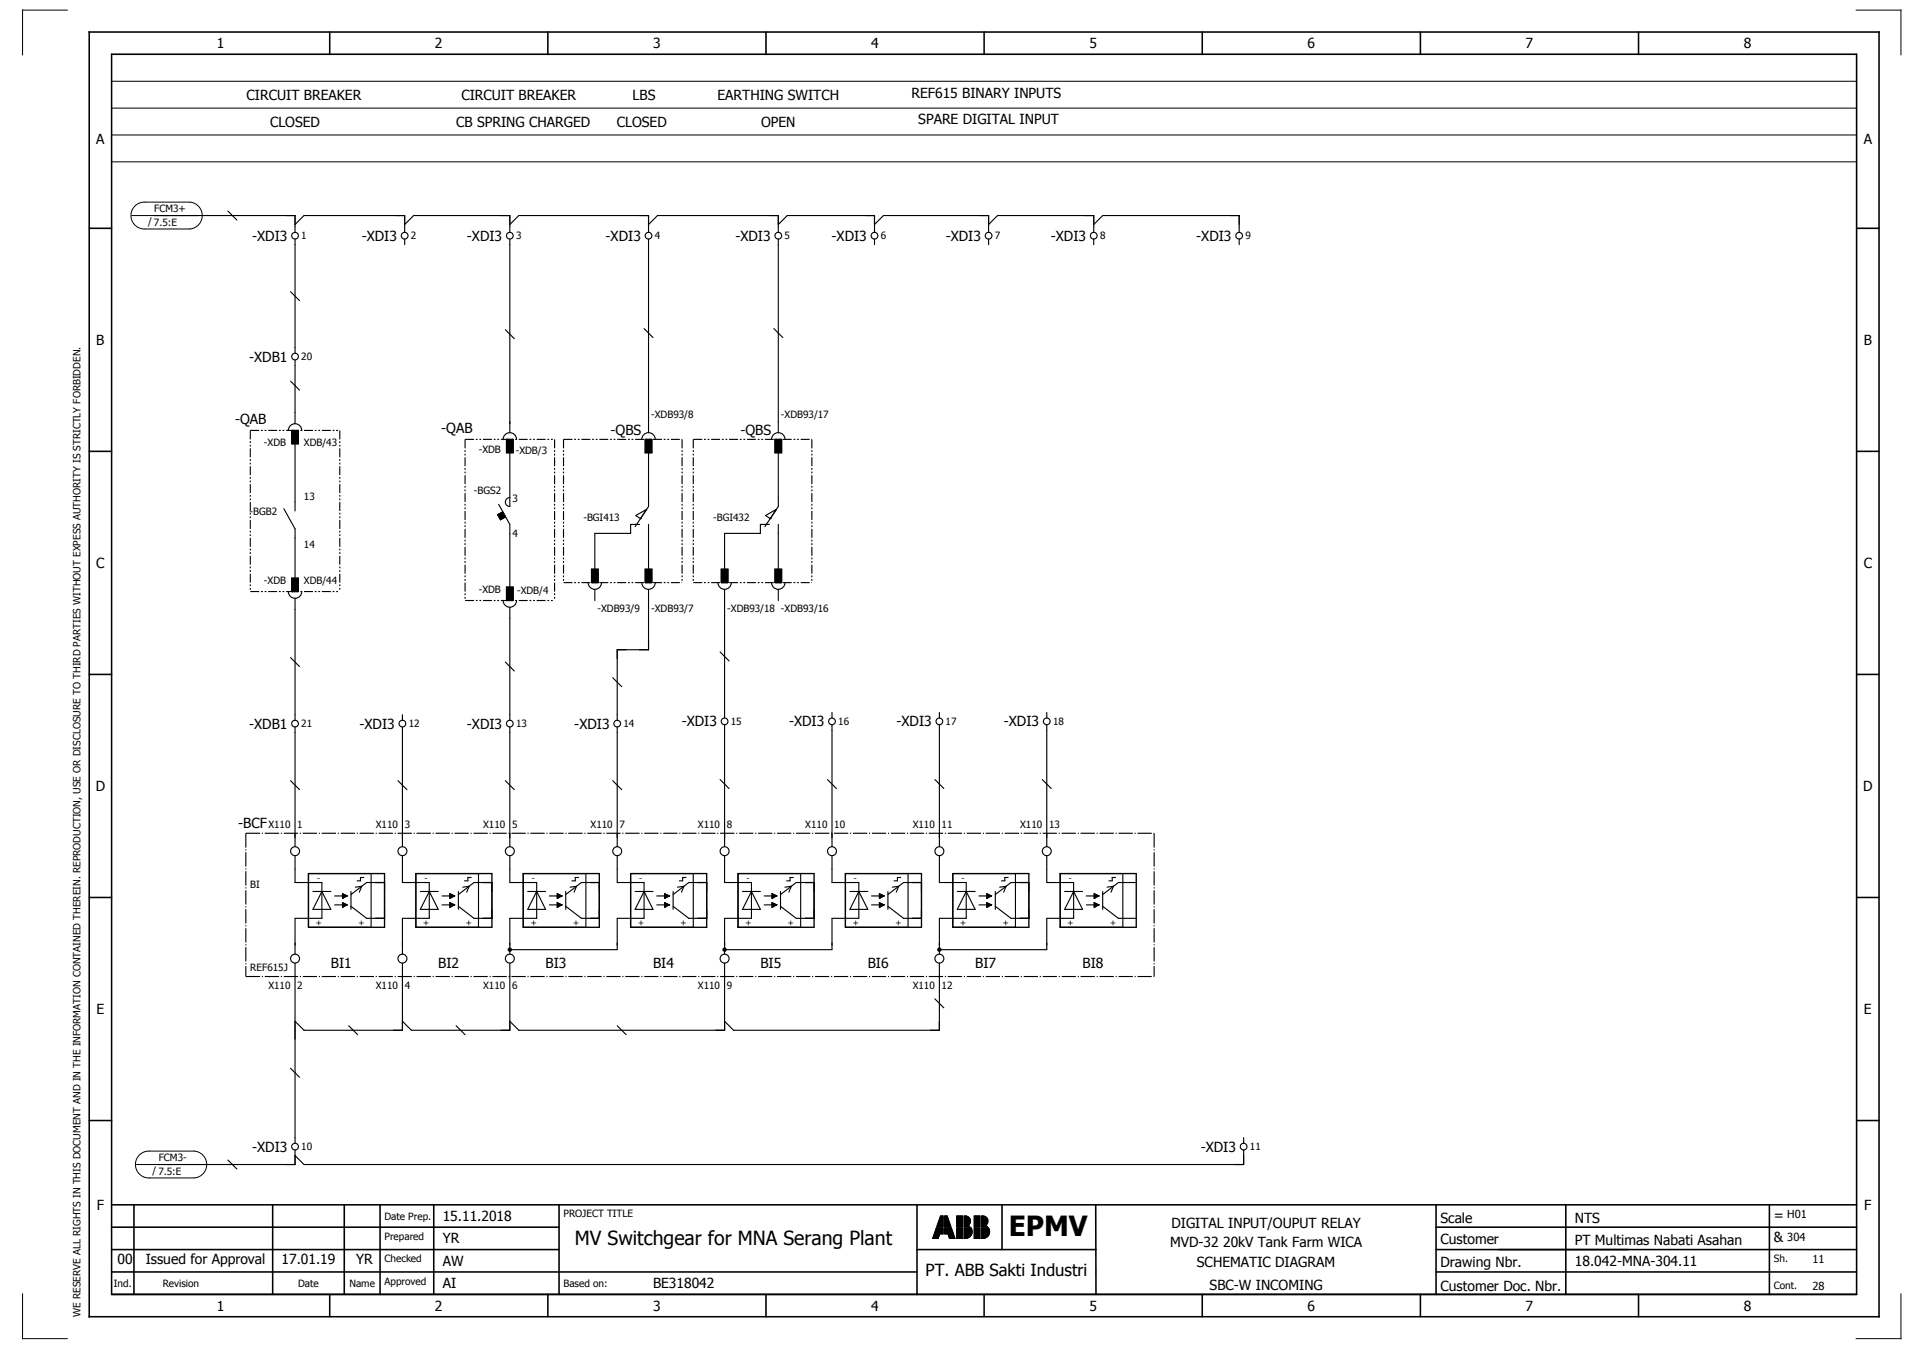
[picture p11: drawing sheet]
<svg xmlns="http://www.w3.org/2000/svg" width="427mm" height="301mm" viewBox="0 0 427 301" stroke-linecap="round" stroke-linejoin="round" font-family="sans-serif">
<g fill="none" stroke="#000" stroke-width=".35">
<path d="M19.9 7.2h400v287h-400zM24.9 12.1h390v277.1h-390zM73.7 7.2v5M122.4 7.2v5M171.2 7.2v5M219.9 7.2v5M268.7 7.2v5M317.4 7.2v5M366.2 7.2v5M19.9 51h5M414.9 51h5M19.9 100.8h5"/>
<path d="M414.9 100.8h5M19.9 150.7h5M414.9 150.7h5M19.9 200.5h5M414.9 200.5h5M19.9 250.3h5M414.9 250.3h5M24.9 279.2h100M24.9 269.2h390M24.9 274.2h100M29.9 269.2v20M60.9 269.2v20"/>
<path d="M76.9 269.2v20M84.9 269.2v20M96.9 269.2v20M124.9 269.2v20M204.9 279.2h40M204.9 269.2v20M223.9 269.2v10M244.9 269.2v20M320.9 279.2h94M320.9 269.2v20M320.9 274.2h94M349.9 269.2v20"/>
<path d="M395.4 269.2v20M24.9 289.2h390M24.9 284.2h180M73.7 289.2v5M122.4 289.2v5M171.2 289.2v5M219.9 289.2v5M268.7 289.2v5M317.4 289.2v5M320.9 284.2h94M366.2 289.2v5"/>
</g>
<g fill="none" stroke="#000" stroke-width=".22">
<path d="M15 2.3h-10v10M24.9 18.2h390M24.9 12.2h390M414.8 2.3h10v10M24.9 24.2h390M24.9 30.2h390M24.9 36.2h390M29.4 48.2h15M30 46.1a3 3 0 0 1 2.4-.9h10a3 3 0 0 1 2.8 3 3 3 0 0 1-2.8 3h-10a3 3 0 0 1-2.8-1.7 3 3 0 0 1 .4-3.4zM31 258.1a3 3 0 0 1 2.4-.9h10a3 3 0 0 1 2.8 3 3 3 0 0 1-2.8 3h-10a3 3 0 0 1-2.8-1.7 3 3 0 0 1 .4-3.4zM30.4 260.2h15M208.5 276.5v.2"/>
<path d="M208.6 276.3v.4M208.6 276.1v.6M208.7 275.9v.8M208.8 275.6v1.1M208.9 275.4v1.3M209 275.2v1.5M209 275v1.7M209.1 274.7v2M209.2 274.5v2.2M209.3 274.3l-.9 2.4h1.3l.3-1M209.3 274.3h1.5v1.4h-.8M209.3 274.3v2.4"/>
<path d="M209.4 273.8v.2M209.4 274.3v2.4M209.5 273.6v.4M209.5 274.3v2.4M209.6 273.4v.6M209.6 274.3v2.4M209.7 273.2v.8M209.7 274.3v2.4M209.7 273v1M209.7 274.3v2.2M209.8 272.7v1.3M209.8 274.3v2"/>
<path d="M209.9 272.5v1.5M209.9 274.3v1.8M210 272.3v1.7M210 274.3v1.6M210 272.1v1.9M210 274.3v1.4M210.1 271.8v2.2M210.1 274.3v1.4M210.2 271.7h.6v2.3h-1.4zM210.2 271.7v2.3M210.2 274.3v1.4M210.3 271.7v2.3"/>
<path d="M210.3 274.3v1.4M210.4 271.7v2.3M210.4 274.3v1.4M210.5 271.7v2.3M210.5 274.3v1.4M210.6 271.7v2.3M210.6 274.3v1.4M210.7 271.7v2.3M210.7 274.3v1.4M210.8 271.7v2.3M210.8 274.3v1.4M211.1 271.7h.6l.8 2.3h-1.4z"/>
<path d="M211.1 271.7v2.3M211.1 274.3v1.4M211.2 271.7v2.3M211.2 274.3v1.4M211.3 271.7v2.3M211.3 274.3v1.4M211.4 271.7v2.3M211.4 274.3v1.4M211.5 271.7v2.3M211.5 274.3v1.4M211.6 271.7v2.3M211.6 274.3v1.4"/>
<path d="M211.7 271.7v2.3M211.7 274.3v1.4M211.8 271.9v2.1M211.8 274.3v1.4M211.8 275.7h-.7v-1.4h1.5l.8 2.4M211.8 275.7l.4 1h1.2M211.8 272.1v1.9M211.9 272.3v1.7M211.9 274.3v1.6M212 272.5v1.5M212 274.3v1.8M212.1 272.8v1.2"/>
<path d="M212.1 274.3v2M212.2 273v1M212.2 274.3v2.3M212.2 273.2v.8M212.2 274.3v2.4M212.3 273.4v.6M212.3 274.3v2.4M212.4 273.7v.3M212.4 274.3v2.4M212.5 273.9v.1M212.5 274.3v2.4M212.6 274.3v2.4"/>
<path d="M212.7 274.6v2.1M212.8 274.8v1.9M212.9 275v1.7M212.9 275.2v1.5M213 275.5v1.2M213.1 275.7v1M213.2 275.9v.8M213.3 276.1v.6M213.3 276.3v.4M213.4 276.6v.1M213.8 271.7h1.3v2.3h-1.3zM213.8 274.3h1.3v2.4h-1.3z"/>
<path d="M213.9 271.7v2.3M213.9 274.3v2.4M214 271.7v2.3M214 274.3v2.4M214.1 271.7v2.3M214.1 274.3v2.4M214.2 271.7v2.3M214.2 274.3v2.4M214.3 271.7v2.3M214.3 274.3v2.4M214.4 271.7v2.3M214.4 274.3v2.4"/>
<path d="M214.5 271.7v2.3M214.5 274.3v2.4M214.6 271.7v2.3M214.6 274.3v2.4M214.7 271.7v2.3M214.7 274.3v2.4M214.8 271.7v2.3M214.8 274.3v2.4M214.9 271.7v2.3M214.9 274.3v2.4M215 271.7v2.3M215 274.3v2.4"/>
<path d="M215.4 271.7a1.16 1.16 0 0 1 1.4 .6 1.16 1.16 0 0 1-.5 1.5l.5 .2h-1.4zM215.5 271.7v2.3M215.5 274.3v2.4M215.6 271.7v2.3M215.6 274.3v2.4M215.7 271.7v2.3M215.7 274.3v2.4M215.8 271.7v2.3M215.8 274.3v2.4M215.9 271.7v2.3M215.9 274.3v2.4M216 271.7v2.3"/>
<path d="M216 274.3v2.3M216.1 271.7v2.3M216.1 274.3v2.3M216.2 271.7v2.3M216.2 274.3v2.3M216.3 271.8v2.2M216.3 274.3v2.3M216.4 271.8v2.2M216.4 274.3v2.2M216.5 271.9v1.8M216.5 273.8v.2M216.5 274.3v2.2"/>
<path d="M216.5 271.9v1.7M216.5 273.9v.1M216.6 272v1.5M216.6 273.9v.1M216.6 274.3v2.1M216.7 272.1v1.4M216.7 274h.1M216.7 274.3v2.1M216.8 272.2v1.1M216.8 274.3v2M216.8 272.4v.8M216.8 274.3v1.9"/>
<path d="M216.9 274.3v1.8M217 274.3v1.7M217 274.3a1.5 1.5 0 0 1-1.2 2.4M217 274.3h-1.6v2.4h.4M217.1 274.4v1.5M217.2 274.5v1.3M217.2 274.8v.8M217.7 271.7h1.3v2.3h-1.3zM217.7 274.3h1.3v2.4h-1.3zM217.8 271.7v2.3M217.8 274.3v2.4M217.9 271.7v2.3"/>
<path d="M217.9 274.3v2.4M218 271.7v2.3M218 274.3v2.4M218.1 271.7v2.3M218.1 274.3v2.4M218.2 271.7v2.3M218.2 274.3v2.4M218.3 271.7v2.3M218.3 274.3v2.4M218.4 271.7v2.3M218.4 274.3v2.4M218.5 271.7v2.3"/>
<path d="M218.5 274.3v2.4M218.6 271.7v2.3M218.6 274.3v2.4M218.7 271.7v2.3M218.7 274.3v2.4M218.8 271.7v2.3M218.8 274.3v2.4M218.9 271.7v2.3M218.9 274.3v2.4M219 271.7v2.3M219 274.3v2.4M219.3 274.3h1.6a1.53 1.53 0 0 1 0 1.7 1.53 1.53 0 0 1-1.6 .7z"/>
<path d="M219.3 271.7a1.16 1.16 0 0 1 1.4 .6 1.16 1.16 0 0 1-.5 1.5l.5 .2h-1.4zM219.4 271.7v2.3M219.4 274.3v2.4M219.5 271.7v2.3M219.5 274.3v2.4M219.6 271.7v2.3M219.6 274.3v2.4M219.7 271.7v2.3M219.7 274.3v2.4M219.8 271.7v2.3M219.8 274.3v2.4M219.9 271.7v2.3"/>
<path d="M219.9 274.3v2.3M220 271.7v2.3M220 274.3v2.3M220.1 271.7v2.3M220.1 274.3v2.3M220.2 271.8v2.2M220.2 274.3v2.3M220.3 271.8v2.2M220.3 274.3v2.2M220.4 271.9v1.8M220.4 273.8v.2M220.4 274.3v2.2"/>
<path d="M220.4 271.9v1.7M220.4 273.9v.1M220.5 272v1.5M220.5 273.9v.1M220.5 274.3v2.1M220.6 272.1v1.3M220.6 274h.1M220.6 274.3v2.1M220.7 272.2v1.1M220.7 274.3v2M220.8 272.4v.8M220.8 274.3v1.9"/>
<path d="M220.8 274.3v1.8M220.9 274.3v1.7M221 274.4v1.5M221.1 274.6v1.2M221.1 274.8v.7M5 289.1v10h10M424.8 289.1v10h-10"/>
</g>
<g fill="none" stroke="#000" stroke-width=".25">
<path d="M34.4 48.2h31.5v3.7M50.9 47.2l2 2M65.9 53.4v25.5M65.9 50.2l2-2h22.5v3.7M90.4 50.2l2-2h21.5v3.7M90.4 53.4v1.3M113.9 50.2l2-2h29v3.7M113.9 53.4v43.3M144.9 50.2l2-2h27v3.7M144.9 53.4v43.3M173.9 50.2l2-2h19.5v3.7M173.9 53.4v43.3"/>
<path d="M195.4 50.2l2-2h23.5v3.7M195.4 53.4v1.3M220.9 50.2l2-2h21.5v3.7M220.9 53.4v1.3M244.4 50.2l2-2h30.5v3.7M244.4 53.4v1.3M276.9 53.4v1.3M64.9 65.2l2 2M112.9 73.7l2 2M143.9 73.4l2 2M172.9 73.4l2 2M64.4 96.2a1.5 1.5 0 0 1 1.5-1.5 1.5 1.5 0 0 1 1.5 1.5"/>
<path d="M64.9 85.2l2 2M65.2 96.2h1.5v3h-1.5zM65.9 80.4v14.3M65.9 99.2v15M112.4 98.2a1.5 1.5 0 0 1 1.5-1.5 1.5 1.5 0 0 1 1.5 1.5M113.2 98.2h1.5v3h-1.5zM143.4 98.2a1.5 1.5 0 0 1 1.5-1.5 1.5 1.5 0 0 1 1.5 1.5M144.2 98.2h1.5v3h-1.5zM172.4 98.2a1.5 1.5 0 0 1 1.5-1.5 1.5 1.5 0 0 1 1.5 1.5M173.2 98.2h1.5v3h-1.5zM63.4 113.7l2.5 4.5v11M111.2 115l1.1-.6 .7 1.1-1.2 .6z"/>
<path d="M111.4 112.7l2.5 4.5v14.5M113.9 101.2v12a1 1 0 0 1-1-1 1 1 0 0 1 1-1M142.9 117.2h-2v2h-8v10M143.1 115.9h.1M144.5 113.8l-2.4 1.4 1 .7M144.9 101.2v12l-3 4.5M144.9 117.2v10M171.9 117.2h-2v2h-8v10M172.1 115.9h.1M173.5 113.8l-2.4 1.4 1 .7M173.9 101.2v12l-3 4.5M173.9 117.2v10"/>
<path d="M64.4 132.2a1.5 1.5 0 0 0 1.5 1.5 1.5 1.5 0 0 0 1.5-1.5M65.2 129.2h1.5v3h-1.5zM65.9 133.7v27.2M112.4 134.2a1.5 1.5 0 0 0 1.5 1.5 1.5 1.5 0 0 0 1.5-1.5M113.2 131.2h1.5v3h-1.5zM113.9 135.7v25.2M131.4 130.2a1.5 1.5 0 0 0 1.5 1.5 1.5 1.5 0 0 0 1.5-1.5M132.2 127.2h1.5v3h-1.5zM132.9 131.7v2.5M143.4 130.2a1.5 1.5 0 0 0 1.5 1.5 1.5 1.5 0 0 0 1.5-1.5M144.2 127.2h1.5v3h-1.5zM144.9 131.7v13.5h-7v15.7"/>
<path d="M160.4 130.2a1.5 1.5 0 0 0 1.5 1.5 1.5 1.5 0 0 0 1.5-1.5M161.2 127.2h1.5v3h-1.5zM161.9 131.7v28.7M172.4 130.2a1.5 1.5 0 0 0 1.5 1.5 1.5 1.5 0 0 0 1.5-1.5M173.2 127.2h1.5v3h-1.5zM173.9 131.7v2.5M64.9 146.9l2 2M89.9 159.7v1.2M112.9 147.9l2 2M136.9 151.4l2 2M160.9 145.7l2 2M185.9 159.2v1.2"/>
<path d="M209.9 159.2v1.2M233.9 159.2v1.2M64.9 174.4l2 2M65.9 162.4v26.8M88.9 174.4l2 2M89.9 162.4v26.8M112.9 174.4l2 2M113.9 162.4v26.8M136.9 174.4l2 2M137.9 162.4v26.8M160.9 174.2l2 2M161.9 161.9v27.3"/>
<path d="M184.9 174.2l2 2M185.9 161.9v27.3M208.9 174.2l2 2M209.9 161.9v27.3M232.9 174.2l2 2M233.9 161.9v27.3M65.9 191.2v6h6v8h-6v8M68.9 195.2h14v12h-14zM69.9 199.2h4M71.9 199.2l2 4h-4zM78.4 199.8l3.5-2.6h4v8h-4l-3.5-2.7M78.4 199.2v4"/>
<path d="M79.4 198.2l1.4-.2-.5 1.3M81.3 196h-.7v.8h-.8M89.9 191.2v6h6v8h-6v8M92.9 195.2h14v12h-14zM93.9 199.2h4M95.9 199.2l2 4h-4zM102.4 199.8l3.5-2.6h4v8h-4l-3.5-2.7M102.4 199.2v4M103.4 198.2l1.4-.2-.5 1.3M105.3 196h-.7v.8h-.8M113.9 191.2v6h6v8h-6v8M116.9 195.2h14v12h-14z"/>
<path d="M117.9 199.2h4M119.9 199.2l2 4h-4zM126.4 199.8l3.5-2.6h4v8h-4l-3.5-2.7M126.4 199.2v4M127.4 198.2l1.4-.2-.5 1.3M129.3 196h-.7v.8h-.8M137.9 191.2v6h6v8h-6v7h-24M140.9 195.2h14v12h-14zM141.9 199.2h4M143.9 199.2l2 4h-4zM150.4 199.8l3.5-2.6h4v8h-4l-3.5-2.7M150.4 199.2v4"/>
<path d="M151.4 198.2l1.4-.2-.5 1.3M153.3 196h-.7v.8h-.8M161.9 191.2v6h6v8h-6v8M164.9 195.2h14v12h-14zM165.9 199.2h4M167.9 199.2l2 4h-4zM174.4 199.8l3.5-2.6h4v8h-4l-3.5-2.7M174.4 199.2v4M175.4 198.2l1.4-.2-.5 1.3M177.3 196h-.7v.8h-.8M185.9 191.2v6h6v8h-6v7h-24M188.9 195.2h14v12h-14z"/>
<path d="M189.9 199.2h4M191.9 199.2l2 4h-4zM198.4 199.8l3.5-2.6h4v8h-4l-3.5-2.7M198.4 199.2v4M199.4 198.2l1.4-.2-.5 1.3M201.3 196h-.7v.8h-.8M209.9 191.2v6h6v8h-6v8M212.9 195.2h14v12h-14zM213.9 199.2h4M215.9 199.2l2 4h-4zM222.4 199.8l3.5-2.6h4v8h-4l-3.5-2.7M222.4 199.2v4"/>
<path d="M223.4 198.2l1.4-.2-.5 1.3M225.3 196h-.7v.8h-.8M233.9 191.2v6h6v8h-6v7h-24M236.9 195.2h14v12h-14zM237.9 199.2h4M239.9 199.2l2 4h-4zM246.4 199.2v4M247.4 198.2l1.4-.2-.5 1.3M249.3 196h-.7v.8h-.8M253.9 197.2h-4l-3.5 2.6M65.9 215.2v40.2M74.8 200.2h2.8"/>
<path d="M74.8 202.2h2.8M76.5 202.7h.1M76.5 200.7h.1M77.6 202.2l-1.1 .5M77.6 202.2l-1.1-.5v1M77.6 200.2l-1.1-.5v1M77.6 200.2l-1.1 .5M89.9 215.2v15h-22l-2-2M98.8 200.2h2.8M98.8 202.2h2.8M100.5 202.7h.1M100.5 200.7h.1"/>
<path d="M101.6 202.2l-1.1 .5M101.6 202.2l-1.1-.5v1M101.6 200.2l-1.1-.5v1M101.6 200.2l-1.1 .5M113.9 215.2v15h-22l-2-2M122.8 200.2h2.8M122.8 202.2h2.8M124.5 202.7h.1M124.5 200.7h.1M125.6 202.2l-1.1 .5M125.6 202.2l-1.1-.5v1M125.6 200.2l-1.1-.5v1"/>
<path d="M125.6 200.2l-1.1 .5M146.8 200.2h2.8M146.8 202.2h2.8M148.5 202.7h.1M148.5 200.7h.1M149.6 202.2l-1.1 .5M149.6 202.2l-1.1-.5v1M149.6 200.2l-1.1-.5v1M149.6 200.2l-1.1 .5M161.9 215.2v15h-46l-2-2M170.8 200.2h2.8M170.8 202.2h2.8"/>
<path d="M172.5 202.7h.1M172.5 200.7h.1M173.6 202.2l-1.1 .5M173.6 202.2l-1.1-.5v1M173.6 200.2l-1.1-.5v1M173.6 200.2l-1.1 .5M194.8 200.2h2.8M194.8 202.2h2.8M196.5 202.7h.1M196.5 200.7h.1M197.6 202.2l-1.1 .5M197.6 202.2l-1.1-.5v1"/>
<path d="M197.6 200.2l-1.1-.5v1M197.6 200.2l-1.1 .5M209.9 215.2v15h-46l-2-2M218.8 200.2h2.8M218.8 202.2h2.8M220.5 202.7h.1M220.5 200.7h.1M221.6 202.2l-1.1 .5M221.6 202.2l-1.1-.5v1M221.6 200.2l-1.1-.5v1M221.6 200.2l-1.1 .5M242.8 200.2h2.8"/>
<path d="M242.8 202.2h2.8M244.5 202.7h.1M244.5 200.7h.1M245.6 202.2l-1.1 .5M245.6 202.2l-1.1-.5v1M245.6 200.2l-1.1-.5v1M245.6 200.2l-1.1 .5M246.4 202.5l3.5 2.7h4M64.9 238.7l2 2M77.9 229.2l2 2M101.9 229.2l2 2M137.9 229.2l2 2"/>
<path d="M208.9 223.2l2 2M50.9 259.2l2 2M65.9 256.9v3.3h-30.5M277.9 256.9v3.3h-210l-2-2M277.9 254.2v1.2"/>
<circle cx="65.9" cy="52.7" r=".75"/>
<circle cx="90.4" cy="52.7" r=".75"/>
<circle cx="113.9" cy="52.7" r=".75"/>
<circle cx="144.9" cy="52.7" r=".75"/>
<circle cx="173.9" cy="52.7" r=".75"/>
<circle cx="195.4" cy="52.7" r=".75"/>
<circle cx="220.9" cy="52.7" r=".75"/>
<circle cx="244.4" cy="52.7" r=".75"/>
<circle cx="276.9" cy="52.7" r=".75"/>
<circle cx="65.9" cy="79.7" r=".75"/>
<circle cx="65.9" cy="161.7" r=".75"/>
<circle cx="89.9" cy="161.7" r=".75"/>
<circle cx="113.9" cy="161.7" r=".75"/>
<circle cx="137.9" cy="161.7" r=".75"/>
<circle cx="161.9" cy="161.2" r=".75"/>
<circle cx="185.9" cy="161.2" r=".75"/>
<circle cx="209.9" cy="161.2" r=".75"/>
<circle cx="233.9" cy="161.2" r=".75"/>
<circle cx="65.9" cy="190.2" r="1"/>
<circle cx="89.9" cy="190.2" r="1"/>
<circle cx="113.9" cy="190.2" r="1"/>
<circle cx="137.9" cy="190.2" r="1"/>
<circle cx="161.9" cy="190.2" r="1"/>
<circle cx="185.9" cy="190.2" r="1"/>
<circle cx="209.9" cy="190.2" r="1"/>
<circle cx="233.9" cy="190.2" r="1"/>
<circle cx="65.9" cy="214.2" r="1"/>
<circle cx="89.9" cy="214.2" r="1"/>
<circle cx="113.9" cy="214.2" r="1"/>
<circle cx="161.9" cy="214.2" r="1"/>
<circle cx="209.9" cy="214.2" r="1"/>
<circle cx="65.9" cy="256.2" r=".75"/>
<circle cx="277.9" cy="256.2" r=".75"/>
</g>
<g fill="none" stroke="#000" stroke-width=".25" stroke-dasharray="2 .4 .4 .4 .4 .4" stroke-linecap="butt">
<path d="M55.9 96.2h20M55.9 96.2v36M75.9 96.2v36M103.9 98.2h20M103.9 98.2v36M123.9 98.2v36M125.9 98.2h26.5M125.9 98.2v32M152.4 98.2v32M154.9 98.2h26.5M154.9 98.2v32M181.4 98.2v32"/>
<path d="M55.9 132.2h20M103.9 134.2h20M125.9 130.2h26.5M154.9 130.2h26.5"/>
</g>
<g fill="#000" stroke="#000" stroke-width=".22">
<path d="M65.2 96.2h1.5v3h-1.5zM111.2 115l1.1-.6 .7 1.1-1.2 .6zM113.2 98.2h1.5v3h-1.5zM144.2 98.2h1.5v3h-1.5zM173.2 98.2h1.5v3h-1.5zM65.2 129.2h1.5v3h-1.5zM113.2 131.2h1.5v3h-1.5zM132.2 127.2h1.5v3h-1.5zM144.2 127.2h1.5v3h-1.5zM161.2 127.2h1.5v3h-1.5zM173.2 127.2h1.5v3h-1.5zM76.5 201.7l1.1 .5-1.1 .5z"/>
<path d="M76.5 199.7l1.1 .5-1.1 .5zM100.5 201.7l1.1 .5-1.1 .5zM100.5 199.7l1.1 .5-1.1 .5zM124.5 201.7l1.1 .5-1.1 .5zM124.5 199.7l1.1 .5-1.1 .5zM148.5 201.7l1.1 .5-1.1 .5zM148.5 199.7l1.1 .5-1.1 .5zM172.5 201.7l1.1 .5-1.1 .5zM172.5 199.7l1.1 .5-1.1 .5zM196.5 201.7l1.1 .5-1.1 .5zM196.5 199.7l1.1 .5-1.1 .5zM220.5 201.7l1.1 .5-1.1 .5z"/>
<path d="M220.5 199.7l1.1 .5-1.1 .5zM244.5 201.7l1.1 .5-1.1 .5zM244.5 199.7l1.1 .5-1.1 .5z"/>
</g>
<path d="M65.2 132.2h1.5M113.2 134.2h1.5M132.2 130.2h1.5M144.2 130.2h1.5M161.2 130.2h1.5M173.2 130.2h1.5M54.9 186.2h203M54.9 186.2v32M257.9 186.2v32M54.9 218.2h203" fill="none" stroke="#000" stroke-width=".25" stroke-dasharray="3.2 .4 .3 .4" stroke-linecap="butt"/>
<path d="M68.9 195.2h17v12h-17zM92.9 195.2h17v12h-17zM116.9 195.2h17v12h-17zM140.9 195.2h17v12h-17zM164.9 195.2h17v12h-17zM188.9 195.2h17v12h-17zM212.9 195.2h17v12h-17zM236.9 195.2h17v12h-17z" fill="none" stroke="#000" stroke-width=".3"/>
<g fill="#000">
<circle cx="113.9" cy="212.2" r=".5"/>
<circle cx="161.9" cy="212.2" r=".5"/>
<circle cx="209.9" cy="212.2" r=".5"/>
</g>
<text font-size="6.2" x="225.4" y="276.2">EPMV</text>
<text font-size="4.3" x="128.5" y="278.2">MV Switchgear for MNA Serang Plant</text>
<text font-size="3.7" x="206.9" y="285.1">PT. ABB Sakti Industri</text>
<g font-size="3.1">
<text x="48.5" y="10.8">1</text>
<text x="97.2" y="10.8">2</text>
<text x="146" y="10.8">3</text>
<text x="194.7" y="10.8">4</text>
<text x="243.5" y="10.8">5</text>
<text x="292.2" y="10.8">6</text>
<text x="341" y="10.8">7</text>
<text x="389.7" y="10.8">8</text>
<text x="55.1" y="22.3">CIRCUIT BREAKER</text>
<text x="103.1" y="22.3">CIRCUIT BREAKER</text>
<text x="141.4" y="22.3">LBS</text>
<text x="160.3" y="22.3">EARTHING SWITCH</text>
<text x="203.7" y="21.8">REF615 BINARY INPUTS</text>
<text x="60.3" y="28.3">CLOSED</text>
<text x="101.9" y="28.3">CB SPRING CHARGED</text>
<text x="137.8" y="28.3">CLOSED</text>
<text x="170.1" y="28.3">OPEN</text>
<text x="205.2" y="27.8">SPARE DIGITAL INPUT</text>
<text x="21.5" y="32.2">A</text>
<text x="416.5" y="32.2">A</text>
<text x="56.3" y="53.8">-XDI3</text>
<text x="80.8" y="53.8">-XDI3</text>
<text x="104.3" y="53.8">-XDI3</text>
<text x="135.3" y="53.8">-XDI3</text>
<text x="164.3" y="53.8">-XDI3</text>
<text x="185.8" y="53.8">-XDI3</text>
<text x="211.3" y="53.8">-XDI3</text>
<text x="234.8" y="53.8">-XDI3</text>
<text x="267.3" y="53.8">-XDI3</text>
<text x="21.5" y="77">B</text>
<text x="416.5" y="77">B</text>
<text x="55.7" y="80.8">-XDB1</text>
<text x="52.5" y="94.7">-QAB</text>
<text x="98.6" y="96.7">-QAB</text>
<text x="136.5" y="97.3">-QBS</text>
<text x="165.5" y="97.3">-QBS</text>
<text x="21.5" y="126.9">C</text>
<text x="416.5" y="126.9">C</text>
<text x="55.7" y="162.8">-XDB1</text>
<text x="80.3" y="162.8">-XDI3</text>
<text x="104.3" y="162.8">-XDI3</text>
<text x="128.3" y="162.8">-XDI3</text>
<text x="152.3" y="162.3">-XDI3</text>
<text x="176.3" y="162.3">-XDI3</text>
<text x="200.3" y="162.3">-XDI3</text>
<text x="224.3" y="162.3">-XDI3</text>
<text x="21.4" y="176.7">D</text>
<text x="416.4" y="176.7">D</text>
<text x="53.2" y="185">-BCF</text>
<text x="73.9" y="216.3">BI1</text>
<text x="97.9" y="216.3">BI2</text>
<text x="121.9" y="216.3">BI3</text>
<text x="145.9" y="216.3">BI4</text>
<text x="169.9" y="216.3">BI5</text>
<text x="193.9" y="216.3">BI6</text>
<text x="217.9" y="216.3">BI7</text>
<text x="241.9" y="216.3">BI8</text>
<text x="21.6" y="226.5">E</text>
<text x="416.6" y="226.5">E</text>
<text x="56.3" y="257.3">-XDI3</text>
<text x="268.3" y="257.3">-XDI3</text>
<text x="21.6" y="270.4">F</text>
<text x="98.9" y="272.8">15.11.2018</text>
<text x="261.8" y="274.2">DIGITAL INPUT/OUPUT RELAY</text>
<text x="321.9" y="273.2">Scale</text>
<text x="351.9" y="273.2">NTS</text>
<text x="396.4" y="272.5">=</text>
<text x="416.6" y="270.4">F</text>
<text x="98.9" y="277.8">YR</text>
<text x="261.5" y="278.6">MVD-32 20kV Tank Farm WICA</text>
<text x="321.9" y="277.9">Customer</text>
<text x="351.9" y="278.1">PT Multimas Nabati Asahan</text>
<text x="396.4" y="277.5">&amp;</text>
<text x="26.2" y="282.3">00</text>
<text x="32.6" y="282.3">Issued for Approval</text>
<text x="62.9" y="282.3">17.01.19</text>
<text x="79.6" y="282.3">YR</text>
<text x="98.9" y="282.8">AW</text>
<text x="98.9" y="287.8">AI</text>
<text x="145.9" y="287.8">BE318042</text>
<text x="267.5" y="283.2">SCHEMATIC DIAGRAM</text>
<text x="321.9" y="283.2">Drawing Nbr.</text>
<text x="352" y="282.8">18.042-MNA-304.11</text>
<text x="48.5" y="292.8">1</text>
<text x="97.2" y="292.8">2</text>
<text x="146" y="292.8">3</text>
<text x="194.7" y="292.8">4</text>
<text x="243.5" y="292.8">5</text>
<text x="270.3" y="288.1">SBC-W INCOMING</text>
<text x="292.2" y="292.8">6</text>
<text x="321.9" y="288.4">Customer Doc. Nbr.</text>
<text x="341" y="292.8">7</text>
<text x="389.7" y="292.8">8</text>
</g>
<g font-size="2.5">
<text x="399.4" y="272.2">H01</text>
<text x="399.4" y="277.2">304</text>
<text x="405.1" y="282.2">11</text>
<text x="405.1" y="288.1">28</text>
</g>
<g font-size="2.2">
<text x="34.5" y="47.4">FCM3+</text>
<text x="33.1" y="50.3">/ 7.5:E</text>
<text x="67.3" y="53.5">1</text>
<text x="91.8" y="53.5">2</text>
<text x="115.3" y="53.5">3</text>
<text x="146.3" y="53.5">4</text>
<text x="175.3" y="53.5">5</text>
<text x="196.8" y="53.5">6</text>
<text x="222.3" y="53.5">7</text>
<text x="245.8" y="53.5">8</text>
<text x="278.3" y="53.5">9</text>
<text x="67.3" y="80.5">20</text>
<text x="145.5" y="93.3">-XDB93/8</text>
<text x="174.5" y="93.3">-XDB93/17</text>
<text x="59" y="99.7">-XDB</text>
<text x="67.9" y="99.7">XDB/43</text>
<text x="107" y="101.2">-XDB</text>
<text x="115.3" y="101.5">-XDB/3</text>
<text x="67.9" y="111.7">13</text>
<text x="105.9" y="110.4">-BGS2</text>
<text x="114.5" y="112.1">3</text>
<text x="55.8" y="115">-BGB2</text>
<text x="114.5" y="120">4</text>
<text x="130.4" y="116.4">-BGI413</text>
<text x="159.4" y="116.4">-BGI432</text>
<text x="67.9" y="122.4">14</text>
<text x="59" y="130.4">-XDB</text>
<text x="67.9" y="130.4">XDB/44</text>
<text x="107" y="132.4">-XDB</text>
<text x="115.6" y="132.7">-XDB/4</text>
<text x="133.5" y="136.8">-XDB93/9</text>
<text x="145.5" y="136.8">-XDB93/7</text>
<text x="162.5" y="136.8">-XDB93/18 -XDB93/16</text>
<text x="163.3" y="162">15</text>
<text x="187.3" y="162">16</text>
<text x="211.3" y="162">17</text>
<text x="235.3" y="162">18</text>
<text x="67.3" y="162.5">21</text>
<text x="91.3" y="162.5">12</text>
<text x="115.3" y="162.5">13</text>
<text x="139.3" y="162.5">14</text>
<text x="60" y="185">X110</text>
<text x="66.4" y="185">1</text>
<text x="84" y="185">X110</text>
<text x="90.4" y="185">3</text>
<text x="108" y="185">X110</text>
<text x="114.4" y="185">5</text>
<text x="132" y="185">X110</text>
<text x="138.4" y="185">7</text>
<text x="156" y="185">X110</text>
<text x="162.4" y="185">8</text>
<text x="180" y="185">X110</text>
<text x="186.4" y="185">10</text>
<text x="204" y="185">X110</text>
<text x="210.4" y="185">11</text>
<text x="228" y="185">X110</text>
<text x="234.4" y="185">13</text>
<text x="55.9" y="198.4">BI</text>
<text x="55.9" y="217">REF615J</text>
<text x="60" y="221">X110</text>
<text x="66.4" y="221">2</text>
<text x="84" y="221">X110</text>
<text x="90.4" y="221">4</text>
<text x="108" y="221">X110</text>
<text x="114.4" y="221">6</text>
<text x="156" y="221">X110</text>
<text x="162.4" y="221">9</text>
<text x="204" y="221">X110</text>
<text x="210.4" y="221">12</text>
<text x="67.3" y="257">10</text>
<text x="279.3" y="257">11</text>
<text x="34.1" y="262.3">/ 7.5:E</text>
<text x="35.5" y="259.4">FCM3-</text>
<text x="85.9" y="272.5">Date Prep.</text>
<text x="125.9" y="271.9">PROJECT TITLE</text>
<text x="85.9" y="277">Prepared</text>
<text x="85.9" y="282">Checked</text>
<text x="396.4" y="281.9">Sh.</text>
<text x="25.4" y="287.5">Ind.</text>
<text x="36.4" y="287.5">Revision</text>
<text x="66.6" y="287.5">Date</text>
<text x="78.1" y="287.5">Name</text>
<text x="85.9" y="287">Approved</text>
<text x="125.9" y="287.5">Based on:</text>
<text x="396.4" y="287.9">Cont.</text>
<text x="18" y="294.2" transform="rotate(-90 18 294.2)">WE RESERVE ALL RIGHTS IN THIS DOCUMENT AND IN THE INFORMATION CONTAINED THEREIN. REPRODUCTION, USE OR DISCLOSURE TO THIRD PARTIES WITHOUT EXPESS AUTHORITY IS STRICTLY FORBIDDEN.</text>
</g>
<g font-size="1.9">
<text x="70.9" y="196.8">-</text>
<text x="94.9" y="196.8">-</text>
<text x="118.9" y="196.8">-</text>
<text x="142.9" y="196.8">-</text>
<text x="166.9" y="196.8">-</text>
<text x="190.9" y="196.8">-</text>
<text x="214.9" y="196.8">-</text>
<text x="238.9" y="196.8">-</text>
<text x="71.9" y="206.8" transform="rotate(-90 71.9 206.8)">+</text>
<text x="81.4" y="206.8" transform="rotate(-90 81.4 206.8)">+</text>
<text x="95.9" y="206.8" transform="rotate(-90 95.9 206.8)">+</text>
<text x="105.4" y="206.8" transform="rotate(-90 105.4 206.8)">+</text>
<text x="119.9" y="206.8" transform="rotate(-90 119.9 206.8)">+</text>
<text x="129.4" y="206.8" transform="rotate(-90 129.4 206.8)">+</text>
<text x="143.9" y="206.8" transform="rotate(-90 143.9 206.8)">+</text>
<text x="153.4" y="206.8" transform="rotate(-90 153.4 206.8)">+</text>
<text x="167.9" y="206.8" transform="rotate(-90 167.9 206.8)">+</text>
<text x="177.4" y="206.8" transform="rotate(-90 177.4 206.8)">+</text>
<text x="191.9" y="206.8" transform="rotate(-90 191.9 206.8)">+</text>
<text x="201.4" y="206.8" transform="rotate(-90 201.4 206.8)">+</text>
<text x="215.9" y="206.8" transform="rotate(-90 215.9 206.8)">+</text>
<text x="225.4" y="206.8" transform="rotate(-90 225.4 206.8)">+</text>
<text x="239.9" y="206.8" transform="rotate(-90 239.9 206.8)">+</text>
<text x="249.4" y="206.8" transform="rotate(-90 249.4 206.8)">+</text>
</g>
</svg>
